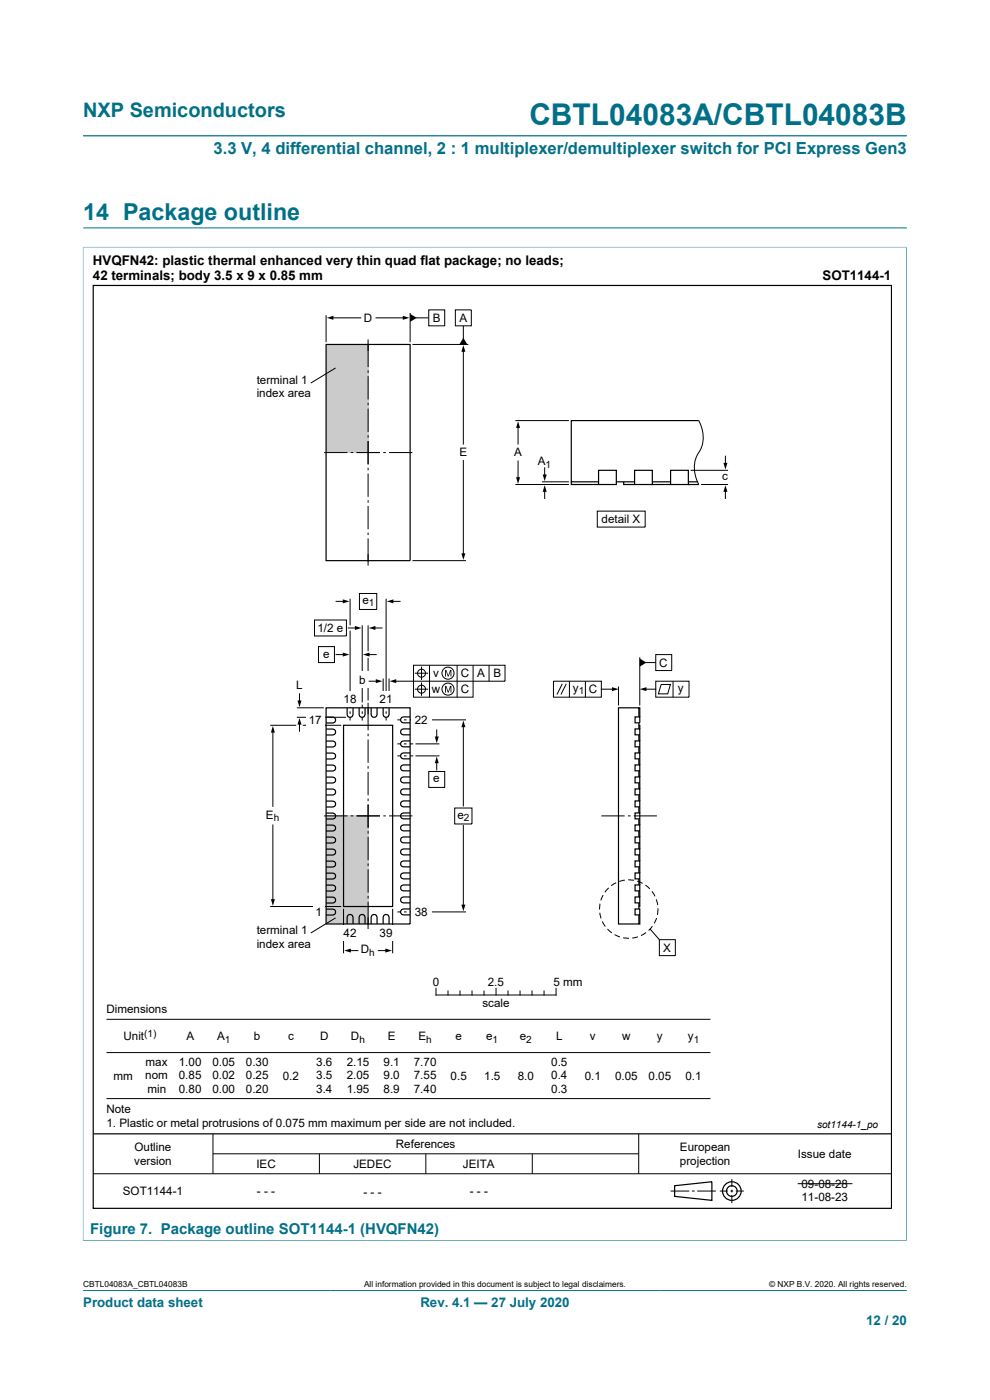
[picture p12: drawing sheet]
<svg xmlns="http://www.w3.org/2000/svg" width="210mm" height="297mm" viewBox="0 0 210 297" stroke-linecap="round" stroke-linejoin="round" font-family="sans-serif">
<path d="M17.6 28.8h174.8M17.6 52.4h174.7M17.6 52.4v210.9M17.6 48.3h174.8M192.3 52.4v210.9M17.6 263.2h174.7M17.6 273.8h174.8" fill="none" stroke="#007088" stroke-width=".21"/>
<g fill="none" stroke="#000" stroke-width=".21">
<path d="M22.6 216.2h128.1M92.5 209.7v1.4h25.5v-1.4M95 210.2v.9M97.6 210.2v.9M100.1 210.2v.9M102.7 210.2v.9M105.2 209.7v1.4M107.8 210.2v.9M110.3 210.2v.9M112.9 210.2v.9M115.4 210.2v.9M22.6 223.3h128.1"/>
<path d="M22.6 233.1h128.1M19.8 249h169.3M45.2 240.5v8.5M45.2 244.8h90.3M67.8 244.8v4.2M90.3 244.8v4.2M112.9 244.8v4.2M135.5 240.5v8.5M142.3 252.7h3.9M146.8 252.7h.5M147.9 252.7h4M152.7 252.7h1.7"/>
<path d="M155 252.7h.5M155.2 250.1v1.7M155.2 252.4v.6M155.2 253.5v1.7M156.1 252.7h1.7M169.2 251.1h11.6"/>
</g>
<g fill="none" stroke="#000" stroke-width=".25">
<path d="M19.8 60.6h169.3v195.7h-169.3zM19.8 240.5h169.3M143.1 251.5l7.9-.8v3.9l-7.9-.8z"/>
<circle cx="155.2" cy="252.7" r="1.13"/>
<circle cx="155.2" cy="252.7" r="1.98"/>
</g>
<path d="M69.2 73.1h8.9v22.9h-8.9z" fill="#cbcbcb"/>
<g fill="none" stroke="#000" stroke-width=".21">
<path d="M69.2 66.9v5.7M70.4 67.4h6.1M71.2 78.1l-5.3 3.2M78.1 72v5.9M78.1 78.6v.5M78.1 79.8v4.9M79.8 67.4h5.9M87 66.4v6.2M87.5 73.1h11.8M88.1 67.4h2.8M90.9 65.7h3.4v3.4h-3.4zM96.6 65.7h3.4v3.4h-3.4z"/>
<path d="M98.3 69.1v2.8M98.3 74.3v19.9M68.8 96h4.9M74.4 96h.5M75.6 96h5M78.1 85.4v.6M78.1 86.7v4.9M78.1 92.3v.6M78.1 93.6v4.9M78.1 99.2v.6M81.3 96h.5M82.5 96h5"/>
<path d="M98.3 97.7v20M109.3 89.2h11.4M109.9 90.5v3.7M109.9 97.8v3.7M115.5 99.3v1.6M146.5 99.8h7.9M148.2 89.2a7.1 7.1 0 0 1-.5 7.8 7.3 7.3 0 0 0 .5 5.8M153.9 96.8v1.7M78.1 100.5v4.9M78.1 106.1v.5M78.1 107.3v5M78.1 113v.5"/>
<path d="M78.1 114.2v5.8M87.5 118.9h11.3M109.3 102.8h11.4M115 102.2h5.7M115.5 104.1v1.6M126.7 108.4h10.2v3.4h-10.2zM148.7 102.8h5.7M153.9 104.1v1.6M135.7 139.4v10.3M139.1 138.9h3.4v3.4h-3.4zM117.4 144.5h10.2v3.4h-10.2zM119.3 145.1l-1.2 2.2"/>
<path d="M120.1 145.1l-1.1 2.2M120.8 144.5v3.4M124.2 144.5v3.4M127.6 146.2h2.5M131.2 145.6v4.1M136.8 140.6h2.3M136.8 146.2h2.3M139.1 144.5h7.1v3.4h-7.1zM140.2 145.2h2l-.6 2h-1.9zM142.8 144.5v3.4M127.6 173.1h4.9M133.2 173.1h.5"/>
<path d="M134.4 173.1h4.9M127.2 193.6l.3 1.2M127.3 191.7l-.1 1.2M127.8 195.5l.6 1M127.9 189.9l-.4 1.1M128.9 197.1l.9 .8M129.1 188.4l-.8 .9M130.4 198.3l1.1 .5M130.7 187.3l-1.1 .6M132.2 198.9l1.2 .2M132.5 186.7l-1.2 .3M133.3 186.7h1.2"/>
<path d="M135.2 186.9l1.1 .5M135.3 198.7l-1.2 .3M136.9 187.8l.9 .8M137 197.8l-1 .7M137.9 197.1l2 2.2M138.3 189.1l.6 1M138.4 196.5l-.8 .9M139.2 190.8l.3 1.2M139.3 194.8l-.5 1.1M139.6 192.7l-.1 1.4M139.9 199.3h3.4v3.4h-3.4z"/>
</g>
<g fill="#000">
<path d="M69.3 67.4l1.4-.4v.8zM85.4 67l1.5 .4-1.5 .4zM87 66.6l1.4 .8-1.4 .9zM98.3 71.7l.8 1.4h-1.7zM98.3 73.2l.4 1.4h-.8zM109.9 89.4l.4 1.4h-.8zM153.5 98.2h.8l-.4 1.4zM97.9 117.4h.8l-.4 1.4zM109.5 101.2h.8l-.4 1.4zM115.5 102.9l.5 1.4h-.9zM115.1 100.7h.9l-.5 1.4zM153.9 102.9l.4 1.4h-.8z"/>
<path d="M135.7 139.7l1.4 .9-1.4 .8zM129.8 145.8l1.4 .4-1.4 .4zM135.7 146.2l1.4-.4v.8z"/>
</g>
<g fill="none" stroke="#000" stroke-width=".25">
<path d="M69.2 73.1h17.8v45.8h-17.8zM127 99.8h3.7v3h-3.7zM134.6 99.8h3.8v3h-3.8zM142.2 99.8h3.8v3h-3.8zM148.2 89.2h-27v13h5.8M121.2 102.2v.6h5.8M130.7 102.2h3.9M132.3 102.2v.6h2.3M138.4 102.2h3.8M138.4 102.8h3.8M146 102.2h1.9M146 102.8h2.2"/>
<path d="M134.7 152.1h1v1.2h-1zM134.7 154.6h1v1.3h-1zM134.7 157.2h1v1.2h-1zM134.7 159.7h1v1.3h-1zM135.5 152.1v-1.9h-4.3v45.8h4.3v-1.9M135.5 150.2h.2v1.9M135.5 153.9h.2v.7M135.5 153.3v1.3M135.5 155.9v1.3M135.5 158.4v1.3M135.7 155.9v1.3M135.7 158.4v1.3"/>
<path d="M134.7 162.3h1v1.2h-1zM134.7 164.8h1v1.3h-1zM134.7 167.4h1v1.2h-1zM134.7 169.9h1v1.3h-1zM134.7 172.5h1v1.2h-1zM134.7 175h1v1.3h-1zM134.7 177.6h1v1.2h-1zM135.5 161v1.3M135.5 163.5v1.3M135.5 166.1v1.3M135.5 168.6v1.3M135.5 171.2v1.3"/>
<path d="M135.5 173.7v1.3M135.5 176.3v1.3M135.5 178.8v1.3M135.7 161v1.3M135.7 163.5v1.3M135.7 166.1v1.3M135.7 168.6v1.3M135.7 171.2v1.3M135.7 173.7v1.3M135.7 176.3v1.3M135.7 178.8v1.3M134.7 180.1h1v1.3h-1z"/>
<path d="M134.7 182.6h1v1.3h-1zM134.7 185.2h1v1.2h-1zM134.7 187.7h1v1.3h-1zM134.7 190.3h1v1.2h-1zM134.7 192.8h1v1.3h-1zM135.5 181.4v1.2M135.5 183.9v1.3M135.5 186.4v1.3M135.5 189v1.3M135.5 191.5v1.3M135.7 194.1v1.9h-.2M135.7 191.5v.8h-.2"/>
<path d="M135.7 181.4v1.2M135.7 183.9v1.3M135.7 186.4v1.3M135.7 189v1.3"/>
</g>
<path d="M69.2 173.1h8.9v22.9h-8.9z" fill="#cbcbcb"/>
<g fill="none" stroke="#000" stroke-width=".21">
<path d="M66.7 131.5h6.8v3.4h-6.8zM67.6 137.2h3.3v3.4h-3.3zM71.3 138.9h1.7M71.3 127.6h1.7M73.9 133.2h1.7M74.3 127v5.7M74.3 133.8v15.2M76.2 125.9h3.7v3.4h-3.7zM76.8 132.7v9.6M78.1 132.7v5.5M78.1 139.6v2.7M78.1 138.9h1.7"/>
<path d="M79.4 133.2h1.6M81.9 127v22M83.2 127.6h1.7M57.3 153.9h5.5M57.9 155.1v16M63 150.2h5.7M63 152.2h10.4M63.5 147.2v1.7M63.5 153.4v1.7M64.2 153.9h8.2M74.3 149.5v.7M74.3 150.9v.5"/>
<path d="M74.3 152.1v.7M76.8 146v3M76.8 149.5v.7M76.8 150.9v.5M76.8 152.1v.7M78.1 146v2.6M78.1 149.1v5.8M78.1 155.6v.6M78.1 156.9v4.9M78.3 144.5h1.7M81.3 143.9v5.8M81.9 149.5v.7"/>
<path d="M81.9 150.9v.5M81.9 152.1v.7M82.5 143.9v5.8M84.3 157.8h.7M84.3 152.7h.7M85.7 157.8h.5M85.7 152.7h.5M86.9 157.8h.7M86.9 152.7h.7M87.7 141.1h19.4v3.4h-19.4zM88 142.8h2.8M88 146.2h2.8"/>
<path d="M88.1 157.8h5.1M88.1 152.7h10.7M89.4 141.4v2.8M89.4 144.8v2.8M91.1 141.1v6.8M92.6 154.8v1.7M97 141.1v6.8M98.3 154v17M100.4 141.1v6.8h-12.7v-3.4h-3.9M103.7 141.1v3.4M57.9 175v16M68.8 173.1h4.9"/>
<path d="M74.4 173.1h.5M75.6 173.1h5M78.1 162.5v.6M78.1 163.8v4.9M78.1 169.4v.5M78.1 170.6v5M78.1 176.3v.5M78.1 177.5v5M81.3 173.1h.5M82.5 173.1h5M84.3 160.4h.7M85.7 160.4h.5"/>
<path d="M86.9 160.4h.7M88.1 160.4h5.1M90.9 163.7h3.4v3.3h-3.4zM92.6 161.6v1.7M96.4 171.4h3.7v3.4h-3.7zM98.3 175.1v17.1M57.3 192.3h15.1M71.2 194.7l-5.3 3.2M72.9 192.8v9.4M78.1 183.2v.5M78.1 184.4v5M78.1 190.1v.5"/>
<path d="M78.1 191.3v5.8M83.3 192.8v9.4M84.3 193.5h.7M85.7 193.5h.5M86.9 193.5h.7M88.1 193.5h10.7M74.1 201.7h1.8M80.3 201.7h1.7"/>
<circle cx="89.4" cy="146.2" r=".85"/>
<circle cx="89.4" cy="142.8" r=".85"/>
<circle cx="95" cy="142.8" r="1.28"/>
<circle cx="95" cy="146.2" r="1.28"/>
</g>
<g fill="#000">
<path d="M72.7 138.4l1.4 .5-1.4 .4zM72.7 127.1l1.4 .5-1.4 .4zM75.3 132.8l1.4 .4-1.4 .4zM77 138.9l1.4-.5v.9zM78.2 133.2l1.4-.4v.8zM82 127.6l1.5-.5v.9zM57.9 154l.4 1.4h-.8zM63.5 152.3l.5 1.4h-.9zM63.1 148.6h.9l-.5 1.4zM79.7 144.1l1.4 .4-1.4 .4zM82.6 144.5l1.4-.4v.8zM92.2 156.3h.9l-.5 1.4z"/>
<path d="M94.4 142.1h.3l.4 1.2 .4-1.2h.2v1.4h-.1v-1.1l-.4 1.1h-.2l-.4-1.1v1.1h-.2zM94.4 145.5h.3l.4 1.2 .4-1.2h.2v1.4h-.1v-1.2l-.4 1.2h-.2l-.4-1.2v1.2h-.2zM98.3 152.9l.4 1.4h-.8zM92.6 160.5l.5 1.4h-.9zM57.5 190.8h.8l-.4 1.4zM97.9 191.9h.8l-.4 1.4zM73 201.7l1.4-.5v.9zM81.7 201.2l1.4 .5-1.4 .4z"/>
</g>
<g fill="none" stroke="#000" stroke-width=".25">
<path d="M69.2 150.2h17.8v45.8h-17.8zM69.2 152.1l1.7 .1a.63 .63 0 0 1 .3 .7 .63 .63 0 0 1-.5 .5h-1.5M69.2 154.7h1.7a.63 .63 0 0 1 .3 .7 .63 .63 0 0 1-.5 .5h-1.5M69.2 157.2l1.7 .1a.63 .63 0 0 1 .3 .7 .63 .63 0 0 1-.5 .5h-1.5M69.2 159.8h1.7a.63 .63 0 0 1 .3 .7 .63 .63 0 0 1-.5 .5h-1.5M72.9 153.9h10.4v38.4h-10.4zM73.6 150.2l.1 1.7a.63 .63 0 0 0 .7 .3 .63 .63 0 0 0 .5-.6v-1.4M76.2 150.2l.1 1.7a.63 .63 0 0 0 .6 .3 .63 .63 0 0 0 .5-.6v-1.4M78.7 150.2l.1 1.7a.63 .63 0 0 0 .7 .3 .63 .63 0 0 0 .5-.6v-1.4M81.3 150.2l.1 1.7a.63 .63 0 0 0 .6 .3 .63 .63 0 0 0 .5-.6v-1.4M87 152.1l-1.7 .1a.63 .63 0 0 0-.3 .6 .63 .63 0 0 0 .5 .5h1.5M87 154.6l-1.7 .1a.63 .63 0 0 0-.3 .7 .63 .63 0 0 0 .5 .5h1.5"/>
<path d="M87 157.2l-1.7 .1a.63 .63 0 0 0-.3 .6 .63 .63 0 0 0 .5 .5h1.5M87 159.7l-1.7 .1a.63 .63 0 0 0-.3 .7 .63 .63 0 0 0 .5 .5h1.5M69.2 162.3l1.7 .1a.63 .63 0 0 1 .3 .6 .63 .63 0 0 1-.5 .6h-1.5M69.2 164.9h1.7a.63 .63 0 0 1 .3 .7 .63 .63 0 0 1-.5 .5h-1.5M69.2 167.4l1.7 .1a.63 .63 0 0 1 .3 .6 .63 .63 0 0 1-.5 .5l-1.5 .1M69.2 169.9l1.7 .1a.63 .63 0 0 1 .3 .7 .63 .63 0 0 1-.5 .5h-1.5M69.2 172.5l1.7 .1a.63 .63 0 0 1 .3 .6 .63 .63 0 0 1-.5 .5h-1.5M69.2 175l1.7 .1a.63 .63 0 0 1 .3 .7 .63 .63 0 0 1-.5 .5h-1.5M69.2 177.6l1.7 .1a.63 .63 0 0 1 .3 .6 .63 .63 0 0 1-.5 .5h-1.5M87 162.3l-1.7 .1a.63 .63 0 0 0-.3 .6 .63 .63 0 0 0 .5 .5h1.5M87 164.8l-1.7 .1a.63 .63 0 0 0-.3 .7 .63 .63 0 0 0 .5 .5h1.5M87 167.4h-1.7a.63 .63 0 0 0-.3 .7 .63 .63 0 0 0 .5 .5h1.5"/>
<path d="M87 169.9l-1.7 .1a.63 .63 0 0 0-.3 .7 .63 .63 0 0 0 .5 .5h1.5M87 172.5h-1.7a.63 .63 0 0 0-.3 .7 .63 .63 0 0 0 .5 .5h1.5M87 175l-1.7 .1a.63 .63 0 0 0-.3 .6 .63 .63 0 0 0 .5 .6h1.5M87 177.6h-1.7a.63 .63 0 0 0-.3 .7 .63 .63 0 0 0 .5 .5h1.5M69.2 180.1l1.7 .1a.63 .63 0 0 1 .3 .7 .63 .63 0 0 1-.5 .5h-1.5M69.2 182.7l1.7 .1a.63 .63 0 0 1 .3 .6 .63 .63 0 0 1-.5 .5h-1.5M69.2 185.2l1.7 .1a.63 .63 0 0 1 .3 .7 .63 .63 0 0 1-.5 .5h-1.5M69.2 187.8h1.7a.63 .63 0 0 1 .3 .7 .63 .63 0 0 1-.5 .5h-1.5M69.2 190.3l1.7 .1a.63 .63 0 0 1 .3 .7 .63 .63 0 0 1-.5 .5h-1.5M69.2 192.9h1.7a.63 .63 0 0 1 .3 .7 .63 .63 0 0 1-.5 .5h-1.5M73.6 196l.1-1.7a.63 .63 0 0 1 .7-.3 .63 .63 0 0 1 .5 .5v1.5M76.2 196l.1-1.7a.63 .63 0 0 1 .6-.3 .63 .63 0 0 1 .5 .5v1.5"/>
<path d="M78.7 196l.1-1.7a.63 .63 0 0 1 .7-.3 .63 .63 0 0 1 .5 .5v1.5M81.3 196l.1-1.7a.63 .63 0 0 1 .6-.3 .63 .63 0 0 1 .5 .5v1.5M87 180.1l-1.7 .1a.63 .63 0 0 0-.3 .6 .63 .63 0 0 0 .5 .5l1.5 .1M87 182.6l-1.7 .1a.63 .63 0 0 0-.3 .7 .63 .63 0 0 0 .5 .5h1.5M87 185.2l-1.7 .1a.63 .63 0 0 0-.3 .6 .63 .63 0 0 0 .5 .5h1.5M87 187.7l-1.7 .1a.63 .63 0 0 0-.3 .7 .63 .63 0 0 0 .5 .5h1.5M87 190.3l-1.7 .1a.63 .63 0 0 0-.3 .6 .63 .63 0 0 0 .5 .5h1.5M87 192.8l-1.7 .1a.63 .63 0 0 0-.3 .7 .63 .63 0 0 0 .5 .5h1.5"/>
</g>
<g fill="#fefefe">
<path d="M72.1 196.2h4.3v3.4h-4.3z"/>
<path d="M79.8 196.2h4.2v3.4h-4.2z"/>
<path d="M87.2 191.8h4.3v3.3h-4.3z"/>
<path d="M87.2 151h4.3v3.4h-4.3z"/>
<path d="M79.8 146.6h4.2v3.4h-4.2z"/>
<path d="M72.1 146.6h4.3v3.4h-4.3z"/>
<path d="M65 151.1h3.9v3.3h-3.9z"/>
<path d="M66.4 191.8h2.5v3.4h-2.5z"/>
</g>
<text font-size="6.3" fill="#007088" x="112.3" y="26.6">CBTL04083A/CBTL04083B</text>
<text font-size="4.9" fill="#007088" x="17.6" y="46.6">14 Package outline</text>
<text font-size="4.2" fill="#007088" x="17.6" y="24.8">NXP Semiconductors</text>
<text font-size="3.5" fill="#007088" x="45.3" y="32.6">3.3 V, 4 differential channel, 2 : 1 multiplexer/demultiplexer switch for PCI Express Gen3</text>
<text font-size="3.2" fill="#007088" x="19.1" y="261.7">Figure 7. Package outline SOT1144-1 (HVQFN42)</text>
<g font-size="2.8">
<text x="19.7" y="56.2">HVQFN42: plastic thermal enhanced very thin quad flat package; no leads;</text>
<text x="19.7" y="59.4">42 terminals; body 3.5 x 9 x 0.85 mm</text>
<text x="174.5" y="59.3">SOT1144-1</text>
</g>
<g font-size="2.8" fill="#007088">
<text x="17.6" y="277.3">Product data sheet</text>
<text x="89.2" y="277.3">Rev. 4.1 — 27 July 2020</text>
<text x="183.7" y="281">12 / 20</text>
</g>
<g font-size="2.5">
<text x="77.2" y="68.3">D</text>
<text x="91.8" y="68.3">B</text>
<text x="97.4" y="68.3">A</text>
<text x="54.4" y="81.4">terminal 1</text>
<text x="54.4" y="84.3">index area</text>
<text x="97.4" y="96.8">E</text>
<text x="109.1" y="96.8">A</text>
<text x="114.1" y="98.7">A</text>
<text x="153.2" y="101.9">c</text>
<text x="127.6" y="111">detail X</text>
<text x="76.9" y="128.1">e</text>
<text x="67.3" y="134">1/2 e</text>
<text x="68.5" y="139.5">e</text>
<text x="91.8" y="143.6">v</text>
<text x="97.8" y="143.6">C</text>
<text x="101.2" y="143.6">A</text>
<text x="104.7" y="143.6">B</text>
<text x="139.9" y="141.4">C</text>
<text x="62.8" y="146.2">L</text>
<text x="72.9" y="149.1">18</text>
<text x="76.2" y="145">b</text>
<text x="80.5" y="149.1">2</text>
<text x="81.9" y="149.1">1</text>
<text x="91.6" y="147">w</text>
<text x="97.8" y="147">C</text>
<text x="121.5" y="146.7">y</text>
<text x="124.9" y="147">C</text>
<text x="143.8" y="146.7">y</text>
<text x="65.5" y="153.5">17</text>
<text x="88" y="153.5">22</text>
<text x="91.9" y="166">e</text>
<text x="56.4" y="173.7">E</text>
<text x="97.1" y="173.7">e</text>
<text x="67" y="194.3">1</text>
<text x="88" y="194.2">38</text>
<text x="54.4" y="198">terminal 1</text>
<text x="54.4" y="201">index area</text>
<text x="72.9" y="198.7">42</text>
<text x="76.5" y="202.2">D</text>
<text x="80.5" y="198.7">39</text>
<text x="140.7" y="201.9">X</text>
<text x="91.8" y="209.1">0</text>
<text x="103.5" y="209.1">2.5</text>
<text x="117.4" y="209.1">5 mm</text>
<text x="22.6" y="214.8">Dimensions</text>
<text x="102.3" y="213.7">scale</text>
<text x="26.2" y="220.7">Unit</text>
<text x="39.5" y="220.7">A</text>
<text x="46.1" y="220.7">A</text>
<text x="53.9" y="220.7">b</text>
<text x="61.1" y="220.7">c</text>
<text x="67.9" y="220.7">D</text>
<text x="74.5" y="220.7">D</text>
<text x="82.3" y="220.7">E</text>
<text x="88.7" y="220.7">E</text>
<text x="96.6" y="220.7">e</text>
<text x="103.2" y="220.7">e</text>
<text x="110.3" y="220.7">e</text>
<text x="117.9" y="220.7">L</text>
<text x="125.1" y="220.7">v</text>
<text x="132" y="220.7">w</text>
<text x="139.3" y="220.7">y</text>
<text x="145.9" y="220.7">y</text>
<text x="30.9" y="226">max</text>
<text x="37.9" y="226">1.00</text>
<text x="45.1" y="226">0.05</text>
<text x="52.2" y="226">0.30</text>
<text x="67.1" y="226">3.6</text>
<text x="73.6" y="226">2.15</text>
<text x="81.4" y="226">9.1</text>
<text x="87.8" y="226">7.70</text>
<text x="116.9" y="226">0.5</text>
<text x="24.1" y="229">mm</text>
<text x="30.8" y="229">nom</text>
<text x="31.3" y="232">min</text>
<text x="37.9" y="229">0.85</text>
<text x="37.9" y="232">0.80</text>
<text x="45.1" y="229">0.02</text>
<text x="45.1" y="232">0.00</text>
<text x="52.2" y="229">0.25</text>
<text x="52.2" y="232">0.20</text>
<text x="60" y="229">0.2</text>
<text x="67.1" y="229">3.5</text>
<text x="67.1" y="232">3.4</text>
<text x="73.6" y="229">2.05</text>
<text x="73.6" y="232">1.95</text>
<text x="81.4" y="229">9.0</text>
<text x="81.4" y="232">8.9</text>
<text x="87.8" y="229">7.55</text>
<text x="87.8" y="232">7.40</text>
<text x="95.6" y="229">0.5</text>
<text x="102.7" y="229">1.5</text>
<text x="109.8" y="229">8.0</text>
<text x="116.9" y="229">0.4</text>
<text x="116.9" y="232">0.3</text>
<text x="124" y="229">0.1</text>
<text x="130.5" y="229">0.05</text>
<text x="137.6" y="229">0.05</text>
<text x="145.4" y="229">0.1</text>
<text x="22.6" y="236.1">Note</text>
<text x="22.6" y="239.1">1. Plastic or metal protrusions of 0.075 mm maximum per side are not included.</text>
<text x="28.5" y="244.1">Outline</text>
<text x="84" y="243.6">References</text>
<text x="144.2" y="244.1">European</text>
<text x="169.3" y="245.6">Issue date</text>
<text x="28.5" y="247.1">version</text>
<text x="54.4" y="247.8">IEC</text>
<text x="75" y="247.8">JEDEC</text>
<text x="98.2" y="247.8">JEITA</text>
<text x="144.2" y="247.1">projection</text>
<text x="170" y="252">09-08-28</text>
<text x="26.1" y="253.5">SOT1144-1</text>
<text x="54.5" y="253.5">- - -</text>
<text x="77.1" y="253.7">- - -</text>
<text x="99.7" y="253.5">- - -</text>
<text x="170" y="254.9">11-08-23</text>
</g>
<g font-size="2.1">
<text x="115.7" y="99.2">1</text>
<text x="78.3" y="128.6">1</text>
<text x="122.8" y="147.2">1</text>
<text x="58.1" y="174.2">h</text>
<text x="98.4" y="174.1">2</text>
<text x="78.3" y="202.7">h</text>
<text x="30.6" y="220">(1)</text>
<text x="47.7" y="221.2">1</text>
<text x="76.2" y="221.2">h</text>
<text x="90.4" y="221.2">h</text>
<text x="104.5" y="221.2">1</text>
<text x="111.6" y="221.2">2</text>
<text x="147.2" y="221.2">1</text>
<text x="173.3" y="239.3">sot1144-1_po</text>
</g>
<g font-size="1.8">
<text x="17.6" y="273.1">CBTL04083A_CBTL04083B</text>
<text x="77.2" y="273.1">All information provided in this document is subject to legal disclaimers.</text>
<text x="163.2" y="273.1">© NXP B.V. 2020. All rights reserved.</text>
</g>
</svg>
